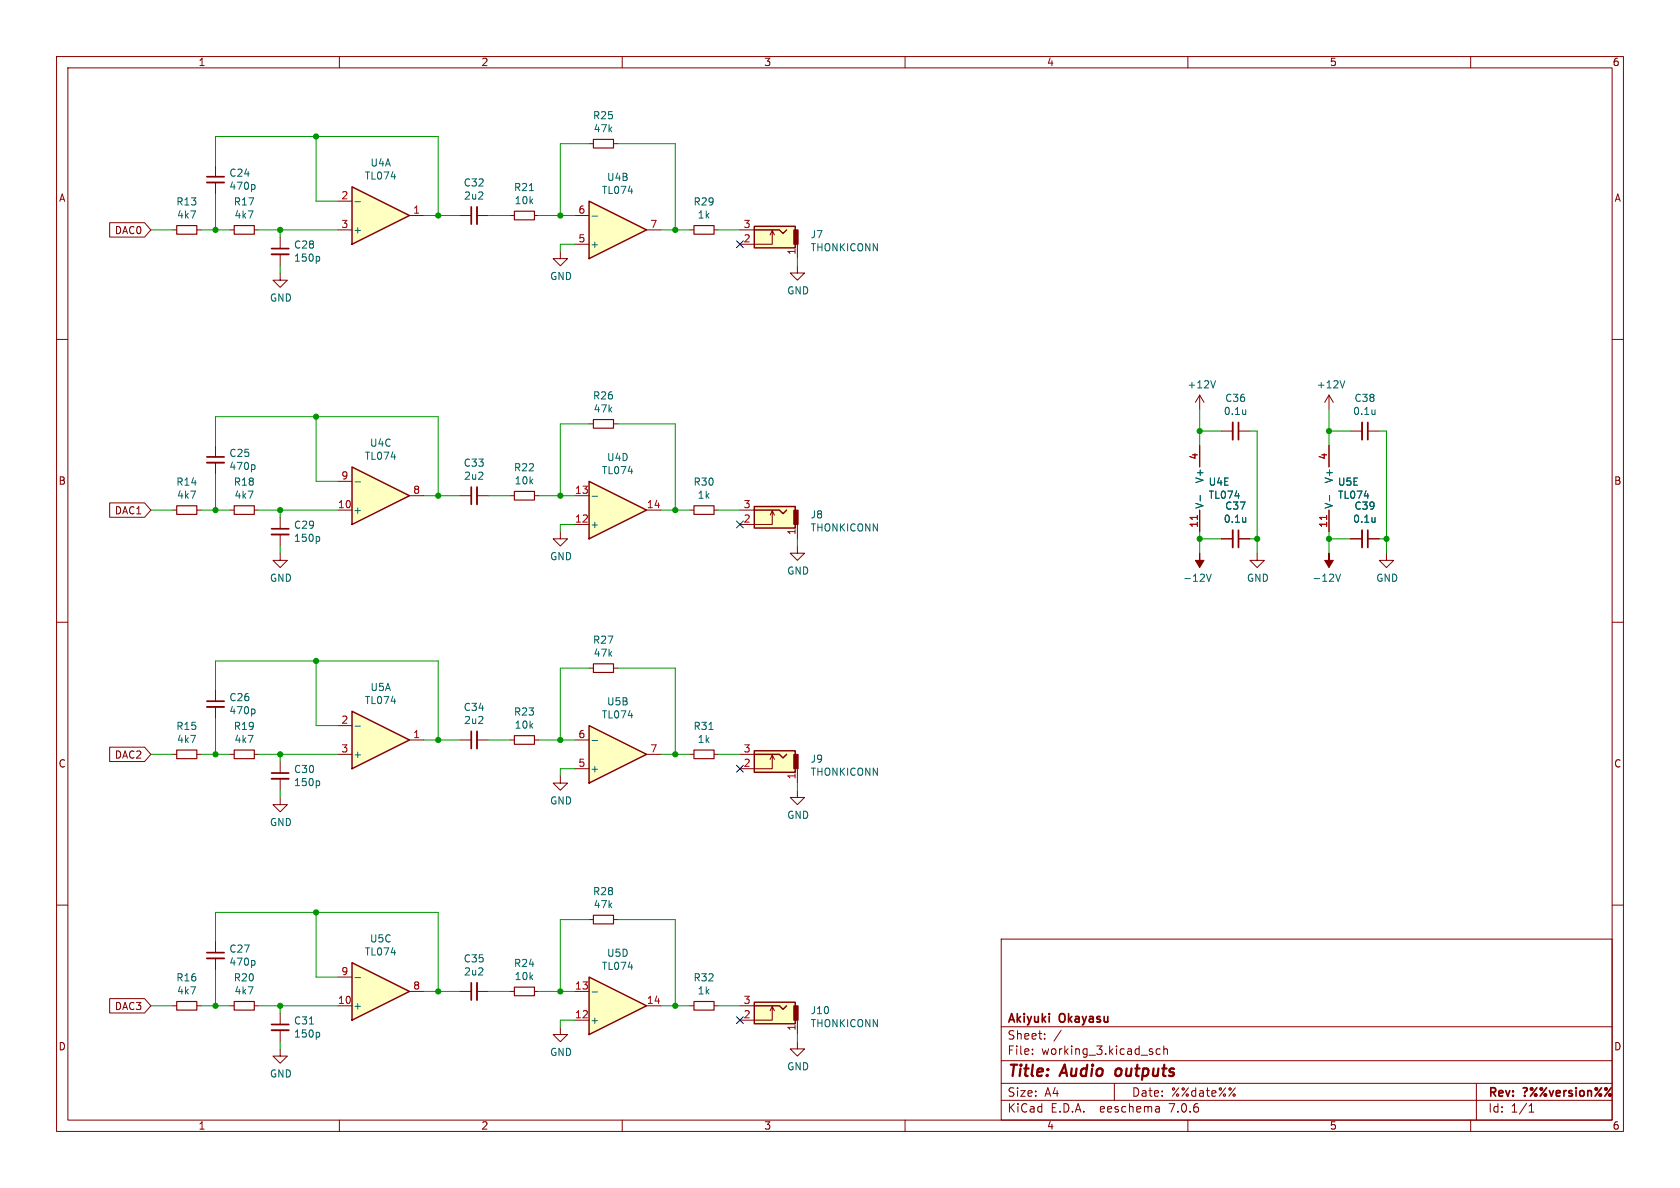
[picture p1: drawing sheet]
<svg xmlns="http://www.w3.org/2000/svg" width="297mm" height="210mm" viewBox="0 0 297 210" stroke-linecap="round" stroke-linejoin="round" font-family="sans-serif">
<g fill="none" stroke="#840000" stroke-width=".18">
<path d="M10 10h277v190h-277zM12 12h273v186h-273zM60 10v2M110 10v2M160 10v2M210 10v2M260 10v2M10 60h2M285 60h2M104.1 74.9h.8M108.5 74.9h.7M40.6 90.2h.8"/>
<path d="M45 90.2h.7M90.2 87.6h.7M94.5 87.6h.7M130.8 90.2h2.5M136.5 90.3l-.4 .8M136.9 91.1l-.4-.8v2.4h-5.7M141 96.5v1.3h1.2l-1.2 1.3-1.3-1.3h1.3M141 92.7v2.6M245.1 97.8v1.3h1.3l-1.3 1.2-1.3-1.2h1.3M10 110h2M104.1 118.1h.8M108.5 118.1h.7"/>
<path d="M285 110h2M10 160h2M285 160h2M38.1 166.4v2M38.1 169.4v2.1M40.6 177.8h.8M45 177.8h.7M177 166h108v32h-108zM60 198v2M110 198v2M160 198v2M177 194.5h108"/>
<path d="M177 191.5h108M177 187.5h108M177 181.5h108M182.5 186.3v.1M182.5 185.5v.1M184.7 183.6v.1M184.7 182.8v.1M187.6 182.1l-1.3 2M197 191.5v3M204.9 195.7l.1 .9M205 196.5l-.2 .1M205 196h-.2"/>
<path d="M205.1 185.5l-.4-.1-.3 .3v.4l.1 .2h.6M205.7 185.5l.3-.1 .3 .1 .1 .9M205.7 184.9v1.5M210 198v2M260 198v2M261 191.5v6.5M270.3 196.6h.9M270.3 195.5l.4-.4v1.5"/>
</g>
<g fill="none" stroke="#840000" stroke-width=".3">
<path d="M36.6 168.4h3M269.3 192.4l.5-.1a.38 .38 0 0 1 .2 .4 .38 .38 0 0 1-.4 .3v.2M269.6 193.6v.2M271.7 192.3l-1.1 1.5M273.4 192.3l-1.1 1.5M273.9 192.8l.4 1 .3-1M275.1 193.3l.7-.2v-.2l-.5-.1-.2 .2 .1 .7h.6M276.5 192.8v1M276.9 192.8l-.3 .1-.1 .2M277.9 192.9l-.3-.1-.3 .2 .1 .2 .5 .2v.3h-.6M278.6 192.3v.1M278.6 192.8v1"/>
<path d="M279.4 192.9l.4-.1 .3 .3v.4l-.3 .3-.4-.1-.1-.2v-.4zM280.7 192.9l.2-.1 .4 .1v.9M280.7 192.8v1M283.1 192.3l-1.1 1.5M284.8 192.3l-1.1 1.5"/>
<circle cx="270.8" cy="192.5" r=".21"/>
<circle cx="271.5" cy="193.6" r=".21"/>
<circle cx="272.5" cy="192.5" r=".21"/>
<circle cx="273.2" cy="193.6" r=".21"/>
<circle cx="282.2" cy="192.5" r=".21"/>
<circle cx="282.9" cy="193.6" r=".21"/>
<circle cx="283.9" cy="192.5" r=".21"/>
<circle cx="284.6" cy="193.6" r=".21"/>
</g>
<path d="M197.3 189.1l-.1 .7 .3 .4" fill="none" stroke="#840000" stroke-width=".4"/>
<path d="M104.9 74.2h3.6v1.5h-3.6zM41.4 89.4h3.6v1.5h-3.6zM90.9 86.9h3.6v1.5h-3.6zM104.9 117.3h3.6v1.6h-3.6zM41.4 177h3.6v1.6h-3.6z" fill="none" stroke="#840000" stroke-width=".2"/>
<path d="M133.3 89.5h7.3v3.8h-7.3z" fill="#ffffc2" stroke="#ffffc2" stroke-width=".18"/>
<path d="M133.3 89.5h7.3v3.8h-7.3zM133.3 90.2h4.5l.6 .6 .7-.6" fill="none" stroke="#840000" stroke-width=".25"/>
<path d="M140.3 90.2h.8v2.5h-.8z" fill="#840000" stroke="#840000" stroke-width=".18"/>
<path d="M36.6 169.4h3" fill="none" stroke="#840000" stroke-width=".33"/>
<path d="M44.8 169.8l.3 .2v.4l-.3 .2" fill="none" stroke="#006464" stroke-width=".18"/>
<path d="M104.1 85.1l10.2 5.1-10.2 5.1z" fill="#ffffc2"/>
<path d="M104.1 85.1l10.2 5.1-10.2 5.1z" fill="none" stroke="#840000" stroke-width=".25"/>
<path d="M101.6 92.7h2.5M101.6 87.6h2.5M114.3 90.2h2.5" fill="none" stroke="#840000" stroke-width=".18"/>
<path d="M104.7 87.7h.9" fill="none" stroke="#006464" stroke-width=".18"/>
<path d="M62.2 170.2l10.2 5.1-10.2 5z" fill="#ffffc2"/>
<path d="M62.2 170.2l10.2 5.1-10.2 5z" fill="none" stroke="#840000" stroke-width=".25"/>
<path d="M59.7 177.8h2.5M59.7 172.7h2.5M72.4 175.3h2.5" fill="none" stroke="#840000" stroke-width=".18"/>
<path d="M62.8 172.8h.9" fill="none" stroke="#006464" stroke-width=".18"/>
<path d="M62.2 82.6l10.2 5-10.2 5.1z" fill="#ffffc2"/>
<path d="M62.2 82.6l10.2 5-10.2 5.1z" fill="none" stroke="#840000" stroke-width=".25"/>
<path d="M30.5 90.2h.7M34.8 90.2h.8M59.7 90.2h2.5M59.7 85.1h2.5M72.4 87.6h2.5M81.3 87.6h2M84.3 87.6h2.1M121.9 133.4h.8M126.2 133.4h.8M81.3 175.3h2M84.3 175.3h2.1" fill="none" stroke="#840000" stroke-width=".18"/>
<path d="M62.8 85.2h.9M125.3 129h.8" fill="none" stroke="#006464" stroke-width=".18"/>
<path d="M31.2 89.4h3.6v1.5h-3.6zM122.7 132.6h3.5v1.5h-3.5z" fill="none" stroke="#840000" stroke-width=".2"/>
<path d="M84.3 86.1v3.1M84.3 173.7v3.1" fill="none" stroke="#840000" stroke-width=".33"/>
<path d="M83.3 86.1v3.1M83.3 173.7v3.1" fill="none" stroke="#840000" stroke-width=".3"/>
<path d="M104.1 35.6l10.2 5-10.2 5.1z" fill="#ffffc2"/>
<path d="M104.1 35.6l10.2 5-10.2 5.1zM133.3 40h7.3v3.8h-7.3zM133.3 40.6h4.5l.6 .7 .7-.7M133.3 132.7h7.3v3.8h-7.3zM133.3 133.4h4.5l.6 .6 .7-.6" fill="none" stroke="#840000" stroke-width=".25"/>
<g fill="none" stroke="#840000" stroke-width=".18">
<path d="M101.6 38.1h2.5M101.6 43.2h2.5M114.3 40.6h2.5M121.9 40.6h.8M126.2 40.6h.8M130.8 40.6h2.5M136.5 40.8l-.4 .7M136.9 41.5l-.4-.7v2.4h-5.7M141 43.2v2.5M49.5 97.8v1.3h1.3l-1.3 1.2-1.2-1.2h1.2M49.5 91.4v2.1M49.5 94.5v2"/>
<path d="M130.8 133.4h2.5M136.5 133.5l-.4 .7M136.9 134.2l-.4-.7v2.4h-5.7M141 139.7v1.3h1.2l-1.2 1.2-1.3-1.2h1.3M141 135.9v2.5M30.5 177.8h.7M34.8 177.8h.8M49.5 179.1v2M90.2 175.3h.7M94.5 175.3h.7M49.5 185.4v1.3h1.3l-1.3 1.3-1.2-1.3h1.2M49.5 182.1v2.1"/>
</g>
<path d="M104.7 38.2h.9M56.3 94.9l.2 .2v.4l-.2 .2M236.1 101.5l.5 1.3 .4-1.3M54.7 181h.7M56.3 182.5l.2 .2v.4l-.2 .2" fill="none" stroke="#006464" stroke-width=".18"/>
<path d="M48 94.5h3.1M48 182.1h3.1" fill="none" stroke="#840000" stroke-width=".33"/>
<path d="M48 93.5h3.1M48 181.1h3.1" fill="none" stroke="#840000" stroke-width=".3"/>
<g fill="#840000" stroke="#840000" stroke-width=".18">
<path d="M234.9 97.8v1.3h.8l-.8 1.2-.7-1.2h.7z"/>
<path d="M140.3 133.4h.8v2.5h-.8z"/>
<path d="M140.3 40.6h.8v2.6h-.8z"/>
</g>
<g fill="#ffffc2" stroke="#ffffc2" stroke-width=".18">
<path d="M133.3 132.7h7.3v3.8h-7.3z"/>
<path d="M133.3 40h7.3v3.8h-7.3z"/>
</g>
<path d="M122.7 39.9h3.5v1.5h-3.5zM31.2 177h3.6v1.6h-3.6zM90.9 174.5h3.6v1.5h-3.6z" fill="none" stroke="#840000" stroke-width=".2"/>
<path d="M104.1 128.3l10.2 5.1-10.2 5z" fill="#ffffc2"/>
<path d="M104.1 128.3l10.2 5.1-10.2 5z" fill="none" stroke="#840000" stroke-width=".25"/>
<g fill="none" stroke="#840000" stroke-width=".18">
<path d="M38.1 29.2v2M38.1 32.3v2M90.2 38.1h.7M94.5 38.1h.7M104.1 25.4h.8M108.5 25.4h.7M49.5 48.3v1.2h1.3l-1.3 1.3-1.2-1.3h1.2M49.5 41.9v2M49.5 45v2M99.1 44.5v1.2h1.2l-1.2 1.3-1.3-1.3h1.3M141 47v1.3h1.2l-1.2 1.2-1.3-1.2h1.3M38.1 78.7v2.1"/>
<path d="M212.1 69.9v2.5M212.1 78.7v3.9M212.1 69.9l-.8 1.2M212.1 69.9l.8 1.2M215.9 76.2h2M218.9 76.2h2.1M234.9 69.9v2.5M234.9 78.7v3.9M234.9 69.9l-.7 1.2M234.9 69.9l.8 1.2M238.8 76.2h2M241.8 76.2h2"/>
<path d="M38.1 81.8v2M99.1 94v1.3h1.2l-1.2 1.2-1.3-1.2h1.3M121.9 90.2h.8M126.2 90.2h.8M212.1 90.2v3.8M215.9 95.3h2M218.9 95.3h2.1M222.2 97.8v1.3h1.3l-1.3 1.2-1.2-1.2h1.2M234.9 90.2v3.8M238.8 95.3h2M241.8 95.3h2M101.6 135.9h2.5"/>
<path d="M101.6 130.8h2.5M114.3 133.4h2.5"/>
</g>
<g fill="none" stroke="#006464" stroke-width=".18">
<path d="M44.8 32.6l.3 .3v.3l-.3 .3M93.6 33.7h.7M56.3 45.3l.2 .3v.3l-.2 .3M214.9 67.3l-.4 1.3M220.2 72.4v.9M220.2 73.2h.1M237.8 67.3l-.5 1.3M243.1 72.4v.9M243.1 73.2h-.1M44.8 82.2l.3 .2v.4l-.3 .2M212.2 87.6v1M220.2 91.5v.8"/>
<path d="M220.2 92.2v.1M235 87.6v1M243.1 91.5v.8M243.1 92.2l-.1 .1M213.3 101.5l.4 1.3 .4-1.3M104.7 130.9h.9"/>
</g>
<path d="M90.9 37.3h3.6v1.6h-3.6zM104.9 24.6h3.6v1.6h-3.6zM122.7 89.4h3.5v1.5h-3.5z" fill="none" stroke="#840000" stroke-width=".2"/>
<path d="M36.6 32.3h3M48 45h3.1M217.9 74.7v3M240.8 74.7v3M36.6 81.8h3M217.9 93.7v3.1M240.8 93.7v3.1" fill="none" stroke="#840000" stroke-width=".33"/>
<path d="M36.6 31.2h3M48 43.9h3.1M218.9 74.7v3M241.8 74.7v3M36.6 80.8h3M218.9 93.7v3.1M241.8 93.7v3.1" fill="none" stroke="#840000" stroke-width=".3"/>
<path d="M211.7 91.1v.7M234.5 91.1v.7" fill="none" stroke="#a90000" stroke-width=".18"/>
<path d="M212.1 97.8v1.3h.8l-.8 1.2-.8-1.2h.8z" fill="#840000" stroke="#840000" stroke-width=".18"/>
<path d="M62.2 33l10.2 5.1-10.2 5.1z" fill="#ffffc2"/>
<path d="M62.2 33l10.2 5.1-10.2 5.1z" fill="none" stroke="#840000" stroke-width=".25"/>
<path d="M59.7 35.6h2.5M72.4 38.1h2.5M81.3 38.1h2M84.3 38.1h2.1M30.5 40.6h.7M34.8 40.6h.8M40.6 40.6h.8M45 40.6h.7M59.7 40.6h2.5" fill="none" stroke="#840000" stroke-width=".18"/>
<path d="M62.8 35.7h.9" fill="none" stroke="#006464" stroke-width=".18"/>
<path d="M84.3 36.6v3" fill="none" stroke="#840000" stroke-width=".33"/>
<path d="M83.3 36.6v3" fill="none" stroke="#840000" stroke-width=".3"/>
<path d="M31.2 39.9h3.6v1.5h-3.6zM41.4 39.9h3.6v1.5h-3.6z" fill="none" stroke="#840000" stroke-width=".2"/>
<path d="M62.2 125.7l10.2 5.1-10.2 5.1z" fill="#ffffc2"/>
<path d="M62.2 125.7l10.2 5.1-10.2 5.1z" fill="none" stroke="#840000" stroke-width=".25"/>
<g fill="none" stroke="#840000" stroke-width=".18">
<path d="M30.5 133.4h.7M34.8 133.4h.8M38.1 121.9v2.1M38.1 125v2M40.6 133.4h.8M45 133.4h.7M49.5 134.6v2.1M49.5 137.7v2M59.7 128.3h2.5M59.7 133.4h2.5M72.4 130.8h2.5M81.3 130.8h2"/>
<path d="M84.3 130.8h2.1M90.2 130.8h.7M94.5 130.8h.7M49.5 141v1.2h1.3l-1.3 1.3-1.2-1.3h1.2"/>
</g>
<path d="M44.8 125.3l.3 .3v.3l-.3 .3M56.3 138l.2 .3v.3l-.2 .3M62.8 128.4h.9" fill="none" stroke="#006464" stroke-width=".18"/>
<path d="M36.6 125h3M48 137.7h3.1M84.3 129.3v3" fill="none" stroke="#840000" stroke-width=".33"/>
<path d="M36.6 124h3M48 136.7h3.1M83.3 129.3v3" fill="none" stroke="#840000" stroke-width=".3"/>
<path d="M31.2 132.6h3.6v1.5h-3.6zM41.4 132.6h3.6v1.5h-3.6zM90.9 130h3.6v1.6h-3.6z" fill="none" stroke="#840000" stroke-width=".2"/>
<path d="M104.1 172.7l10.2 5.1-10.2 5.1z" fill="#ffffc2"/>
<path d="M104.1 172.7l10.2 5.1-10.2 5.1zM133.3 177.2h7.3v3.8h-7.3zM133.3 177.8h4.5l.6 .6 .7-.6" fill="none" stroke="#840000" stroke-width=".25"/>
<g fill="none" stroke="#840000" stroke-width=".18">
<path d="M19.4 39.4h6.2l1.1 1.2-1.1 1.3h-6.2zM212.1 78.7v3.9M234.9 78.7v3.9M19.4 88.9h6.2l1.1 1.3-1.1 1.2h-6.2zM212.1 90.2v3.8M215.9 95.3h2M218.9 95.3h2.1M234.9 90.2v3.8M238.8 95.3h2M241.8 95.3h2M19.4 132.1h6.2l1.1 1.3-1.1 1.2h-6.2zM99.1 137.2v1.2h1.2l-1.2 1.3-1.3-1.3h1.3"/>
<path d="M19.4 176.5h6.2l1.1 1.3-1.1 1.3h-6.2zM101.6 175.3h2.5M104.1 162.6h.8M108.5 162.6h.7M114.3 177.8h2.5M121.9 177.8h.8M126.2 177.8h.8M130.8 177.8h2.5M136.5 177.9l-.4 .8M136.9 178.7l-.4-.8v2.4h-5.7M99.1 181.6v1.3h1.2l-1.2 1.3-1.3-1.3h1.3M101.6 180.3h2.5"/>
<path d="M141 184.2v1.2h1.2l-1.2 1.3-1.3-1.3h1.3M141 180.3v2.6"/>
</g>
<path d="M212.2 87.6v1M220.2 91.5v.8M220.2 92.2v.1M235 87.6v1M243.1 91.5v.8M243.1 92.2l-.1 .1M104.7 175.4h.9" fill="none" stroke="#006464" stroke-width=".18"/>
<path d="M104.9 161.8h3.6v1.5h-3.6zM122.7 177h3.5v1.6h-3.5z" fill="none" stroke="#840000" stroke-width=".2"/>
<path d="M133.3 177.2h7.3v3.8h-7.3z" fill="#ffffc2" stroke="#ffffc2" stroke-width=".18"/>
<path d="M140.3 177.8h.8v2.5h-.8z" fill="#840000" stroke="#840000" stroke-width=".18"/>
<g fill="none" stroke="#009600" stroke-width=".18">
<path d="M38.1 29.2v-5.1h39.4v14M38.1 34.3v6.3M55.9 24.1v11.5h3.8M74.9 38.1h6.4M86.4 38.1h3.8M95.2 38.1h6.4M104.1 25.4h-5v12.7M109.2 25.4h10.2v15.2M26.7 40.6h3.8M35.6 40.6h5M45.7 40.6h14M49.5 40.6v1.3"/>
<path d="M49.5 47v1.3M101.6 43.2h-2.5v1.3M116.8 40.6h5.1M127 40.6h3.8M141 45.7v1.3M38.1 78.7v-5h39.4v13.9M55.9 73.7v11.4h3.8M104.1 74.9h-5v12.7M109.2 74.9h10.2v15.3M212.1 72.4v6.3M212.1 76.2h3.8M221 76.2h1.2v21.6"/>
<path d="M234.9 72.4v6.3M234.9 76.2h3.9M243.8 76.2h1.3v21.6M26.7 90.2h3.8M35.6 90.2h5M38.1 83.8v6.4M45.7 90.2h14M49.5 90.2v1.2M49.5 96.5v1.3M74.9 87.6h6.4M86.4 87.6h3.8M95.2 87.6h6.4"/>
<path d="M101.6 92.7h-2.5v1.3M116.8 90.2h5.1M127 90.2h3.8M141 95.3v1.2M212.1 95.3h3.8M212.1 94v3.8M221 95.3h1.2M234.9 94v3.8M234.9 95.3h3.9M243.8 95.3h1.3M55.9 116.8v11.5h3.8M104.1 118.1h-5v12.7"/>
<path d="M109.2 118.1h10.2v15.3M26.7 133.4h3.8M35.6 133.4h5M38.1 121.9v-5.1h39.4v14M38.1 127v6.4M45.7 133.4h14M49.5 133.4v1.2M49.5 139.7v1.3M74.9 130.8h6.4M86.4 130.8h3.8M95.2 130.8h6.4M101.6 135.9h-2.5v1.3"/>
<path d="M116.8 133.4h5.1M127 133.4h3.8M141 138.4v1.3M26.7 177.8h3.8M35.6 177.8h5M38.1 166.4v-5.1h39.4v14M38.1 171.5v6.3M45.7 177.8h14M49.5 177.8v1.3M55.9 161.3v11.4h3.8M74.9 175.3h6.4M86.4 175.3h3.8"/>
<path d="M95.2 175.3h6.4M104.1 162.6h-5v12.7M109.2 162.6h10.2v15.2M116.8 177.8h5.1M127 177.8h3.8M49.5 184.2v1.2M101.6 180.3h-2.5v1.3M141 182.9v1.3"/>
</g>
<path d="M130.2 42.6l1.2 1.2M131.4 42.6l-1.2 1.2M130.2 92.1l1.2 1.2M131.4 92.1l-1.2 1.2M130.2 135.3l1.2 1.2M131.4 135.3l-1.2 1.2M130.2 179.7l1.2 1.2M131.4 179.7l-1.2 1.2" fill="none" stroke="#000084" stroke-width=".18"/>
<path d="M211.7 91.1v.7M234.5 91.1v.7" fill="none" stroke="#a90000" stroke-width=".18"/>
<g fill="#009600" stroke="#009600" stroke-width=".18">
<circle cx="55.9" cy="161.3" r=".46"/>
<circle cx="77.5" cy="175.3" r=".46"/>
<circle cx="49.5" cy="177.8" r=".46"/>
<circle cx="38.1" cy="177.8" r=".46"/>
<circle cx="119.4" cy="133.4" r=".46"/>
<circle cx="99.1" cy="87.6" r=".46"/>
<circle cx="119.4" cy="90.2" r=".46"/>
<circle cx="99.1" cy="130.8" r=".46"/>
<circle cx="55.9" cy="24.1" r=".46"/>
<circle cx="77.5" cy="38.1" r=".46"/>
<circle cx="99.1" cy="38.1" r=".46"/>
<circle cx="119.4" cy="40.6" r=".46"/>
<circle cx="55.9" cy="73.7" r=".46"/>
<circle cx="38.1" cy="90.2" r=".46"/>
<circle cx="77.5" cy="87.6" r=".46"/>
<circle cx="49.5" cy="90.2" r=".46"/>
<circle cx="245.1" cy="95.3" r=".46"/>
<circle cx="222.2" cy="95.3" r=".46"/>
<circle cx="234.9" cy="95.3" r=".46"/>
<circle cx="234.9" cy="76.2" r=".46"/>
<circle cx="212.1" cy="95.3" r=".46"/>
<circle cx="212.1" cy="76.2" r=".46"/>
<circle cx="38.1" cy="40.6" r=".46"/>
<circle cx="49.5" cy="40.6" r=".46"/>
<circle cx="49.5" cy="133.4" r=".46"/>
<circle cx="55.9" cy="116.8" r=".46"/>
<circle cx="38.1" cy="133.4" r=".46"/>
<circle cx="77.5" cy="130.8" r=".46"/>
<circle cx="119.4" cy="177.8" r=".46"/>
<circle cx="99.1" cy="175.3" r=".46"/>
</g>
<g font-size="2.8" fill="#840000">
<text x="178" y="190.9">Title:</text>
<text x="187.7" y="190.9">Audio</text>
<text x="198.1" y="190.9">outputs</text>
</g>
<g font-size="2.1" fill="#840000">
<text x="178" y="184">Sheet:</text>
<text x="178" y="181.2">Akiyuki</text>
<text x="187.4" y="181.2">Okayasu</text>
<text x="178" y="186.7">File:</text>
<text x="184.1" y="186.7">working_3.kicad_sch</text>
<text x="178" y="196.9">KiCad</text>
<text x="178" y="194.1">Size:</text>
<text x="184.7" y="194.1">A4</text>
<text x="185.7" y="196.9">E.D.A.</text>
<text x="194.6" y="196.9">eeschema</text>
<text x="200" y="194.1">Date:</text>
<text x="207" y="196.9">7.0.6</text>
<text x="207" y="194.1">%%date%%</text>
<text x="263" y="194.3">Rev:</text>
<text x="263" y="196.9">Id:</text>
<text x="267.1" y="196.9">1/1</text>
</g>
<g font-size="1.8" fill="#840000">
<text x="35" y="11.9">1</text>
<text x="85" y="11.9">2</text>
<text x="135" y="11.9">3</text>
<text x="185" y="11.9">4</text>
<text x="235" y="11.9">5</text>
<text x="285" y="11.9">6</text>
<text x="10.3" y="35.9">A</text>
<text x="285.3" y="35.9">A</text>
<text x="20.2" y="41.6">DAC0</text>
<text x="10.3" y="85.9">B</text>
<text x="285.3" y="85.9">B</text>
<text x="20.2" y="91.1">DAC1</text>
<text x="10.3" y="135.9">C</text>
<text x="20.2" y="134.3">DAC2</text>
<text x="285.3" y="135.9">C</text>
<text x="20.2" y="178.8">DAC3</text>
<text x="10.3" y="185.9">D</text>
<text x="285.3" y="185.9">D</text>
<text x="35" y="199.9">1</text>
<text x="85" y="199.9">2</text>
<text x="135" y="199.9">3</text>
<text x="185" y="199.9">4</text>
<text x="235" y="199.9">5</text>
<text x="285" y="199.9">6</text>
</g>
<g font-size="1.8" fill="#006464">
<text x="104.7" y="21.3">R25</text>
<text x="104.9" y="23.6">47k</text>
<text x="65.4" y="29.6">U4A</text>
<text x="40.4" y="33.8">470p</text>
<text x="40.4" y="31.4">C24</text>
<text x="64.4" y="32">TL074</text>
<text x="81.9" y="33.2">C32</text>
<text x="81.9" y="35.5">2u2</text>
<text x="90.8" y="34">R21</text>
<text x="106.3" y="34.5">TL074</text>
<text x="107.2" y="32.2">U4B</text>
<text x="31.1" y="36.5">R13</text>
<text x="31.2" y="38.8">4k7</text>
<text x="41.2" y="36.5">R17</text>
<text x="41.4" y="38.8">4k7</text>
<text x="62.4" y="41.5">+</text>
<text x="90.9" y="36.3">10k</text>
<text x="122.5" y="36.5">R29</text>
<text x="123.2" y="38.8">1k</text>
<text x="51.9" y="46.5">150p</text>
<text x="51.9" y="44.1">C28</text>
<text x="104.3" y="44">+</text>
<text x="143.2" y="42.3">J7</text>
<text x="143.2" y="44.6">THONKICONN</text>
<text x="47.6" y="53.5">GND</text>
<text x="97.2" y="49.7">GND</text>
<text x="139.1" y="52.2">GND</text>
<text x="104.7" y="70.8">R26</text>
<text x="209.8" y="68.9">+12V</text>
<text x="216.5" y="71.2">C36</text>
<text x="232.7" y="68.9">+12V</text>
<text x="239.4" y="71.2">C38</text>
<text x="104.9" y="73.1">47k</text>
<text x="216.3" y="73.6">0.1u</text>
<text x="239.1" y="73.6">0.1u</text>
<text x="40.4" y="83.3">470p</text>
<text x="40.4" y="81">C25</text>
<text x="64.4" y="81.5">TL074</text>
<text x="65.3" y="79.2">U4C</text>
<text x="81.9" y="82.7">C33</text>
<text x="90.8" y="83.5">R22</text>
<text x="107.2" y="81.7">U4D</text>
<text x="31.1" y="86.1">R14</text>
<text x="31.2" y="88.4">4k7</text>
<text x="41.2" y="86.1">R18</text>
<text x="41.4" y="88.4">4k7</text>
<text x="81.9" y="85">2u2</text>
<text x="90.9" y="85.8">10k</text>
<text x="106.3" y="84">TL074</text>
<text x="122.5" y="86.1">R30</text>
<text x="123.2" y="88.4">1k</text>
<text x="213" y="85.5" transform="rotate(-90 213 85.5)">V+</text>
<text x="213.6" y="86.1">U4E</text>
<text x="213.6" y="88.4">TL074</text>
<text x="235.8" y="85.5" transform="rotate(-90 235.8 85.5)">V+</text>
<text x="236.4" y="86.1">U5E</text>
<text x="236.4" y="88.4">TL074</text>
<text x="51.9" y="96">150p</text>
<text x="51.9" y="93.7">C29</text>
<text x="62.4" y="91">+</text>
<text x="104.3" y="93.6">+</text>
<text x="143.2" y="91.8">J8</text>
<text x="143.2" y="94.2">THONKICONN</text>
<text x="213" y="90" transform="rotate(-90 213 90)">V-</text>
<text x="216.3" y="92.6">0.1u</text>
<text x="216.5" y="90.3">C37</text>
<text x="235.8" y="90" transform="rotate(-90 235.8 90)">V-</text>
<text x="239.1" y="92.6">0.1u</text>
<text x="239.4" y="90.3">C39</text>
<text x="97.2" y="99.2">GND</text>
<text x="139.1" y="101.8">GND</text>
<text x="47.6" y="103">GND</text>
<text x="209.1" y="103">-12V</text>
<text x="220.3" y="103">GND</text>
<text x="231.9" y="103">-12V</text>
<text x="243.2" y="103">GND</text>
<text x="104.7" y="114">R27</text>
<text x="104.9" y="116.3">47k</text>
<text x="40.4" y="124.2">C26</text>
<text x="64.4" y="124.7">TL074</text>
<text x="65.4" y="122.4">U5A</text>
<text x="81.9" y="125.9">C34</text>
<text x="107.2" y="124.9">U5B</text>
<text x="31.1" y="129.2">R15</text>
<text x="31.2" y="131.5">4k7</text>
<text x="40.4" y="126.5">470p</text>
<text x="41.2" y="129.2">R19</text>
<text x="41.4" y="131.5">4k7</text>
<text x="81.9" y="128.2">2u2</text>
<text x="90.8" y="126.7">R23</text>
<text x="90.9" y="129">10k</text>
<text x="106.3" y="127.2">TL074</text>
<text x="122.5" y="129.2">R31</text>
<text x="123.2" y="131.5">1k</text>
<text x="51.9" y="136.9">C30</text>
<text x="62.4" y="134.2">+</text>
<text x="104.3" y="136.8">+</text>
<text x="143.2" y="135">J9</text>
<text x="143.2" y="137.3">THONKICONN</text>
<text x="51.9" y="139.2">150p</text>
<text x="97.2" y="142.4">GND</text>
<text x="47.6" y="146.2">GND</text>
<text x="139.1" y="145">GND</text>
<text x="104.7" y="158.4">R28</text>
<text x="104.9" y="160.8">47k</text>
<text x="65.3" y="166.8">U5C</text>
<text x="31.1" y="173.7">R16</text>
<text x="40.4" y="170.9">470p</text>
<text x="40.4" y="168.6">C27</text>
<text x="41.2" y="173.7">R20</text>
<text x="64.4" y="169.1">TL074</text>
<text x="81.9" y="170.3">C35</text>
<text x="81.9" y="172.6">2u2</text>
<text x="90.8" y="171.1">R24</text>
<text x="90.9" y="173.5">10k</text>
<text x="106.3" y="171.7">TL074</text>
<text x="107.2" y="169.3">U5D</text>
<text x="122.5" y="173.7">R32</text>
<text x="31.2" y="176">4k7</text>
<text x="41.4" y="176">4k7</text>
<text x="62.4" y="178.7">+</text>
<text x="123.2" y="176">1k</text>
<text x="143.2" y="179.5">J10</text>
<text x="51.9" y="183.6">150p</text>
<text x="51.9" y="181.3">C31</text>
<text x="104.3" y="181.2">+</text>
<text x="143.2" y="181.8">THONKICONN</text>
<text x="47.6" y="190.7">GND</text>
<text x="97.2" y="186.9">GND</text>
<text x="139.1" y="189.4">GND</text>
</g>
<g font-size="1.8" fill="#a90000">
<text x="60.3" y="35.3">2</text>
<text x="60.3" y="40.4">3</text>
<text x="73" y="37.8">1</text>
<text x="102.2" y="37.8">6</text>
<text x="114.9" y="40.4">7</text>
<text x="131.4" y="40.4">3</text>
<text x="102.2" y="42.9">5</text>
<text x="131.4" y="42.9">2</text>
<text x="140.7" y="45.2" transform="rotate(-90 140.7 45.2)">1</text>
<text x="211.8" y="81.4" transform="rotate(-90 211.8 81.4)">4</text>
<text x="234.7" y="81.4" transform="rotate(-90 234.7 81.4)">4</text>
<text x="59.6" y="89.9">10</text>
<text x="60.3" y="84.8">9</text>
<text x="73" y="87.4">8</text>
<text x="101.6" y="87.4">13</text>
<text x="114.3" y="89.9">14</text>
<text x="131.4" y="89.9">3</text>
<text x="101.6" y="92.5">12</text>
<text x="131.4" y="92.5">2</text>
<text x="140.7" y="94.7" transform="rotate(-90 140.7 94.7)">1</text>
<text x="211.8" y="93.4" transform="rotate(-90 211.8 93.4)">11</text>
<text x="234.7" y="93.4" transform="rotate(-90 234.7 93.4)">11</text>
<text x="60.3" y="128">2</text>
<text x="73" y="130.6">1</text>
<text x="102.2" y="130.6">6</text>
<text x="60.3" y="133.1">3</text>
<text x="102.2" y="135.6">5</text>
<text x="114.9" y="133.1">7</text>
<text x="131.4" y="135.6">2</text>
<text x="131.4" y="133.1">3</text>
<text x="140.7" y="137.9" transform="rotate(-90 140.7 137.9)">1</text>
<text x="60.3" y="172.5">9</text>
<text x="59.6" y="177.5">10</text>
<text x="73" y="175">8</text>
<text x="101.6" y="175">13</text>
<text x="114.3" y="177.5">14</text>
<text x="131.4" y="177.5">3</text>
<text x="101.6" y="180.1">12</text>
<text x="131.4" y="180.1">2</text>
<text x="140.7" y="182.3" transform="rotate(-90 140.7 182.3)">1</text>
</g>
</svg>
